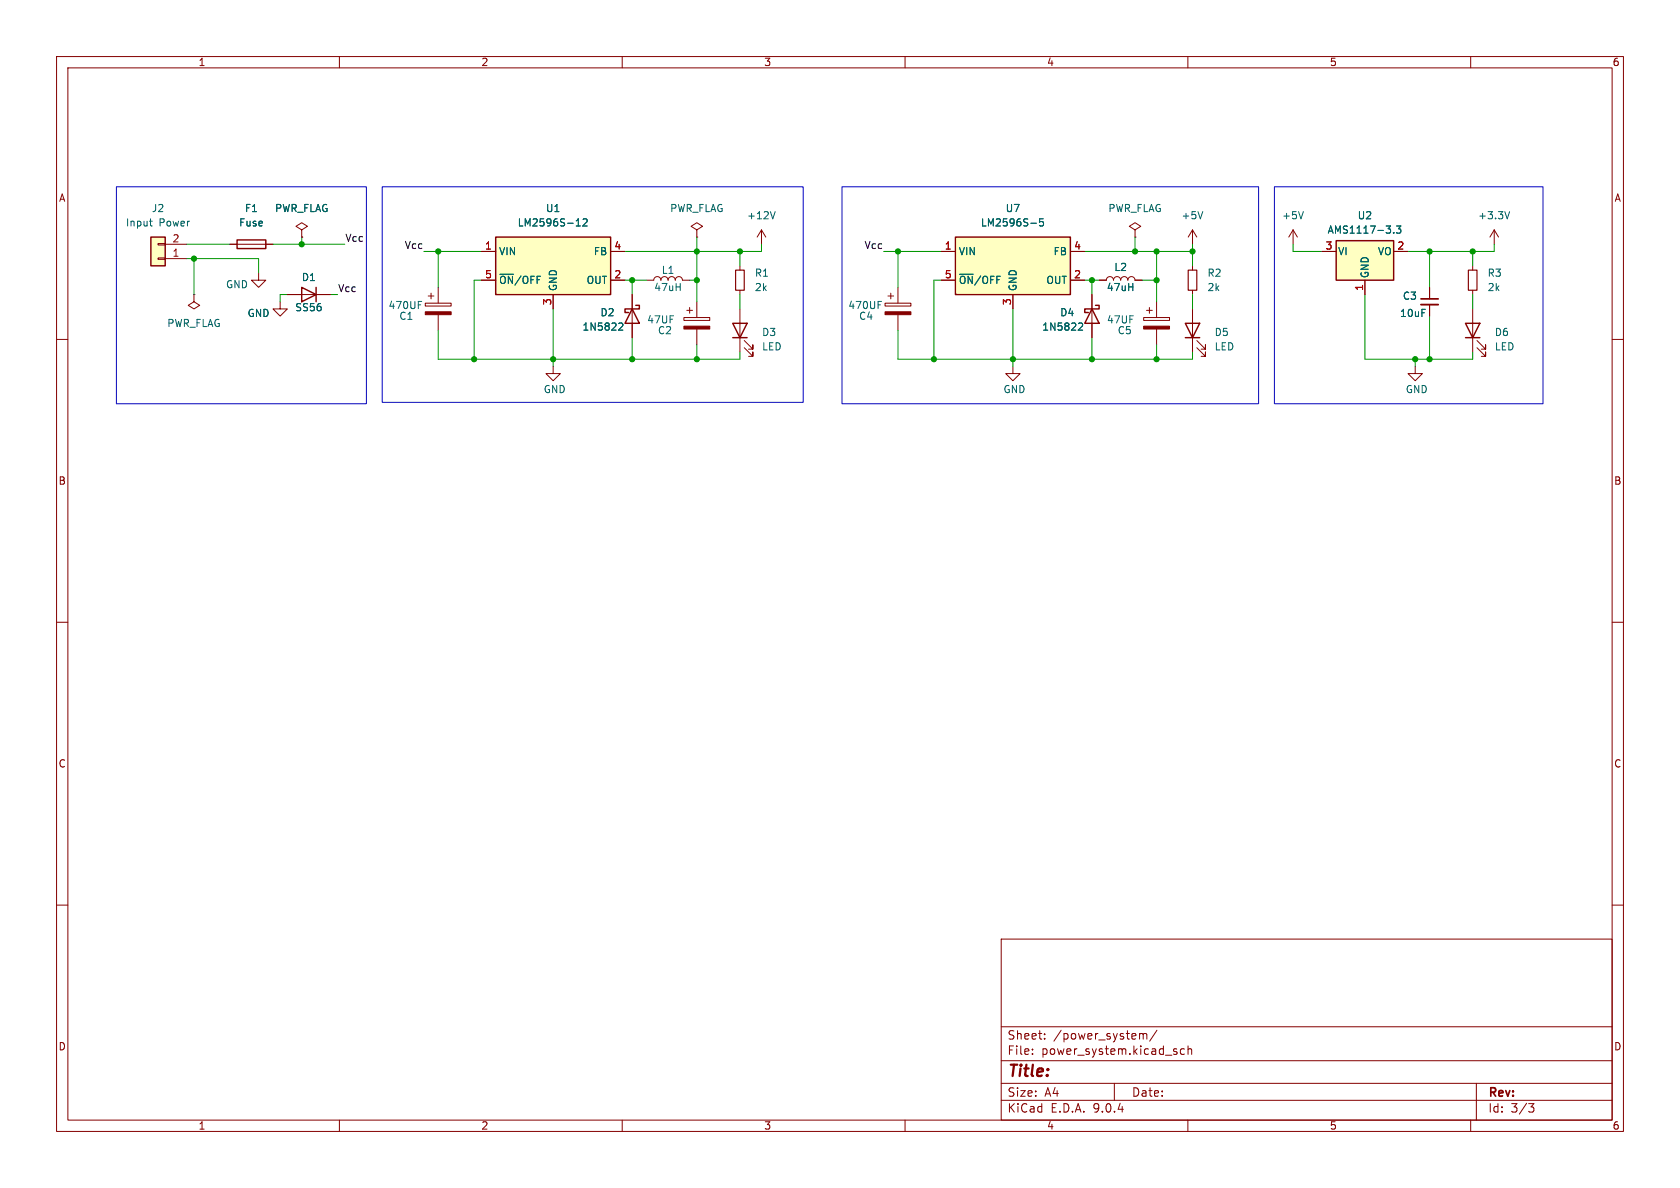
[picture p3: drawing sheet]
<svg xmlns="http://www.w3.org/2000/svg" width="297mm" height="210mm" viewBox="0 0 297 210" stroke-linecap="round" stroke-linejoin="round" font-family="sans-serif">
<g fill="none" stroke="#840000" stroke-width=".18">
<path d="M10 10h277v190h-277zM12 12h273v186h-273zM60 10v2M110 10v2M160 10v2M210 10v2M260 10v2M10 60h2M285 60h2M10 110h2M285 110h2M10 160h2"/>
<path d="M177 166h108v32h-108zM285 160h2M60 198v2M110 198v2M160 198v2M177 194.5h108M177 191.5h108M177 187.5h108M177 181.5h108M182.5 186.3v.1M182.5 185.5v.1M184.7 183.6v.1"/>
<path d="M184.7 182.8v.1M197 191.5v3M201.5 182.8l.4-.1 .2 .2M202.1 182.9l.2-.2 .4 .1v.9M202.1 182.9v.8M204.5 182.1l-1.3 2M207.9 185.9l.2 .2-.2 .3M207.9 185.4l.1 .1M209.4 185.5l-.4-.1-.3 .3v.4l.1 .2h.6M210 198v2M210 185.5l.2-.1 .4 .1 .1 .9M210 184.9v1.5"/>
<path d="M260 198v2M261 191.5v6.5M270.2 195.1h1l-.5 .6 .4 .1 .1 .5-.3 .3h-.4"/>
</g>
<path d="M26.7 41.9h2.5v5.1h-2.5z" fill="#ffffc2"/>
<path d="M26.7 41.9h2.5v5.1h-2.5zM41.9 42.4h5.1v1.5h-5.1zM53.3 50.8l2.6 1.3-2.6 1.2zM55.9 50.8v2.5M193 54.6l1.3 2.6h-2.5zM193.7 54h.6v.6h-2.5v.6h.6M209.5 57.2h2.6l-1.3 2.5zM209.5 59.7h2.6M259.1 57.2h2.5l-1.3 2.5zM259.1 59.7h2.5" fill="none" stroke="#840000" stroke-width=".25"/>
<g fill="none" stroke="#840000" stroke-width=".18">
<path d="M27.9 45.6h1.3v.2h-1.3zM27.9 43.1h1.3v.2h-1.3zM29.2 45.7h3.8M29.2 43.2h3.8M40.6 43.2h7.7M45.7 48.3v1.2h1.3l-1.3 1.3-1.3-1.3h1.3M49.5 53.3v1.3h1.3l-1.3 1.3-1.2-1.3h1.2M50.8 52.1h7.6M53.3 40.6l1.1-.6-1.1-.6-1 .6 1 .6v1.3M53.3 41.9h.1M156.5 53.6h4.5v.5h-4.5zM157 52.3h1"/>
<path d="M157.5 51.8v1M158.7 50.8v2.8M158.7 55.6v2.8M193 52.1v7.6M200.7 40.6l1-.6-1-.6-1.1 .6 1.1 .6v1.3M200.7 41.9h.1M202.2 56.1h4.6v.5h-4.6zM202.7 54.9h1M203.2 54.4v1M204.5 53.3v2.8M204.5 58.2v2.8M210.8 54.6v7.6"/>
<path d="M252.7 50.8v2M252.7 53.8v2.1M260.3 47v.8M260.3 51.3v.8M260.3 54.6v7.6M264.2 40.6l-.8 1.3M264.2 40.6l.7 1.3M264.2 40.6v2.6M179.1 64.8v1.2h1.2l-1.2 1.3-1.3-1.3h1.3M211.6 61.5l1.5 1.5v-.8v.8h-.8M211.6 60.2l1.5 1.5v-.7v.7h-.8M250.2 64.8v1.2h1.3l-1.3 1.3-1.3-1.3h1.3"/>
<path d="M261.1 61.5l1.5 1.5v-.8v.8h-.7M261.1 60.2l1.5 1.5v-.7v.7h-.7"/>
</g>
<path d="M26.4 39.1h.5M26.6 39.8l.3 .1M266.9 37.4l-.4 1.3M155.2 53.3h.6M190.9 57.1l.4 .1 .1 .3-.8 .9h.8" fill="none" stroke="#006464" stroke-width=".18"/>
<g fill="#840000" stroke="#840000" stroke-width=".18">
<path d="M202.2 57.7h4.6v.5h-4.6z"/>
<path d="M156.5 55.1h4.5v.5h-4.5z"/>
</g>
<path d="M259.6 47.8h1.5v3.5h-1.5z" fill="none" stroke="#840000" stroke-width=".2"/>
<path d="M251.2 52.8h3.1" fill="none" stroke="#840000" stroke-width=".3"/>
<path d="M251.2 53.8h3.1" fill="none" stroke="#840000" stroke-width=".33"/>
<path d="M168.9 41.9h20.3v10.2h-20.3z" fill="#ffffc2"/>
<path d="M168.9 41.9h20.3v10.2h-20.3z" fill="none" stroke="#840000" stroke-width=".25"/>
<g fill="none" stroke="#840000" stroke-width=".18">
<path d="M34.3 52.1v1.2l1 .7-1 .6-1-.6 1-.7M34.3 52.1h.1M166.4 44.5h2.5M166.4 49.5h2.5M179.1 52.1v2.5M189.2 44.5h2.6M189.2 49.5h2.6M194.3 49.5h1.3a.64 .64 0 0 1 .6-.6 .64 .64 0 0 1 .6 .6 .64 .64 0 0 1 .7-.6 .64 .64 0 0 1 .6 .6 .64 .64 0 0 1 .7-.6 .64 .64 0 0 1 .6 .6 .64 .64 0 0 1 .6-.6 .64 .64 0 0 1 .7 .6h1.2M210.8 40.6l-.7 1.3M210.8 40.6l.8 1.3M210.8 40.6v2.6M210.8 47v.8"/>
<path d="M210.8 51.3v.8"/>
</g>
<path d="M182.2 39.5h1M184.4 38.7h-.6v.6l.1-.1h.5l.1 .2-.1 .4-.2 .1-.4-.1M212.6 37.4l-.4 1.3" fill="none" stroke="#006464" stroke-width=".18"/>
<path d="M210.1 47.8h1.5v3.5h-1.5z" fill="none" stroke="#840000" stroke-width=".2"/>
<path d="M87.6 41.9h20.3v10.2h-20.3z" fill="#ffffc2"/>
<path d="M87.6 41.9h20.3v10.2h-20.3zM111.8 54.6l1.2 2.6h-2.5zM112.4 54h.6v.6h-2.5v.6h.6M129.5 57.2h2.6l-1.3 2.5zM129.5 59.7h2.6" fill="none" stroke="#840000" stroke-width=".25"/>
<g fill="none" stroke="#840000" stroke-width=".18">
<path d="M75.2 53.6h4.6v.5h-4.6zM75.7 52.3h1M76.2 51.8v1M77.5 50.8v2.8M77.5 55.6v2.8M85.1 44.5h2.5M85.1 49.5h2.5M97.8 52.1v2.5M107.9 44.5h2.6M107.9 49.5h2.6M111.8 52.1v7.6M114.3 49.5h1.3a.64 .64 0 0 1 .6-.6 .64 .64 0 0 1 .6 .6 .64 .64 0 0 1 .7-.6 .64 .64 0 0 1 .6 .6 .64 .64 0 0 1 .6-.6 .64 .64 0 0 1 .7 .6 .64 .64 0 0 1 .6-.6 .64 .64 0 0 1 .6 .6h1.3"/>
<path d="M120.9 56.1h4.6v.5h-4.6zM121.4 54.9h1M121.9 54.4v1M123.2 40.6l1-.6-1-.6-1 .6 1 .6v1.3M123.2 41.9h.1M123.2 53.3v2.8M123.2 58.2v2.8M130.8 47v.8M130.8 51.3v.8M130.8 54.6v7.6M134.6 40.6l-.7 1.3M134.6 40.6l.8 1.3"/>
<path d="M134.6 40.6v2.6M228.6 40.6l-.8 1.3M228.6 40.6l.8 1.3M228.6 40.6v2.6M97.8 64.8v1.2h1.3l-1.3 1.3-1.3-1.3h1.3M131.6 61.5l1.5 1.5v-.8v.8h-.8M131.6 60.2l1.5 1.5v-.7v.7h-.8"/>
</g>
<path d="M101.9 39.9h.7M102 39l.2-.3v1.2M103.1 38.8l.5-.1 .2 .3-.8 .9h.8M137 37.4l-.4 1.3M230.4 37.4l-.4 1.3M74 53.3h.6M109.6 57.1l.4 .1 .1 .3-.8 .9h.8" fill="none" stroke="#006464" stroke-width=".18"/>
<g fill="#840000" stroke="#840000" stroke-width=".18">
<path d="M75.2 55.1h4.6v.5h-4.6z"/>
<path d="M120.9 57.7h4.6v.5h-4.6z"/>
</g>
<path d="M130 47.8h1.6v3.5h-1.6z" fill="none" stroke="#840000" stroke-width=".2"/>
<path d="M236.2 42.5h10.2v7h-10.2z" fill="#ffffc2"/>
<path d="M236.2 42.5h10.2v7h-10.2z" fill="none" stroke="#840000" stroke-width=".25"/>
<g fill="none" stroke="#840000" stroke-width=".18">
<path d="M40.6 43.2h1.3M47 43.2h1.3M50.8 52.1h2.5M53.3 41.9h.1M55.9 52.1h2.5M85.1 44.5h2.5M85.1 49.5h2.5M97.8 52.1v2.5M107.9 44.5h2.6M107.9 49.5h2.6M111.8 52.1v2.5M111.8 57.2v2.5"/>
<path d="M166.4 44.5h2.5M166.4 49.5h2.5M179.1 52.1v2.5M189.2 44.5h2.6M189.2 49.5h2.6M193 52.1v2.5M193 57.2v2.5M194.3 49.5h1.3M200.7 49.5h1.2M233.7 44.5h2.5M241.3 49.5v2.6M246.4 44.5h2.5"/>
<path d="M252.7 50.8v2M252.7 53.8v2.1"/>
</g>
<path d="M101.9 39.9h.7M102 39l.2-.3v1.2M103.1 38.8l.5-.1 .2 .3-.8 .9h.8M182.2 39.5h1M184.4 38.7h-.6v.6l.1-.1h.5l.1 .2-.1 .4-.2 .1-.4-.1M246.9 39.9h.7l-.4 .5 .4 .2v.5l-.2 .1-.5-.1M109.6 57.1l.4 .1 .1 .3-.8 .9h.8M190.9 57.1l.4 .1 .1 .3-.8 .9h.8M246.4 41.1v.1" fill="none" stroke="#006464" stroke-width=".18"/>
<g fill="none" stroke="#009600" stroke-width=".18">
<path d="M33 45.7h12.7v2.6M33 43.2h7.6M34.3 45.7v6.4M48.3 43.2h12.7M50.8 52.1h-1.3v1.2M53.3 41.9v1.3M58.4 52.1h1.3M74.9 44.5h10.2M77.5 58.4v5.1h53.3v-1.3M77.5 44.5v6.3M85.1 49.5h-1.3v14M97.8 54.6v10.2"/>
<path d="M110.5 49.5h3.8M111.8 49.5v2.6M111.8 59.7v3.8M121.9 49.5h1.3M123.2 41.9v11.4M130.8 44.5v2.5M130.8 52.1v2.5M134.6 43.2v1.3h-24.1M156.2 44.5h10.2M158.7 44.5v6.3M158.7 58.4v5.1h52.1v-1.3M166.4 49.5h-1.3v14"/>
<path d="M179.1 54.6v10.2M191.8 44.5h19M191.8 49.5h2.5M193 49.5v2.6M193 59.7v3.8M200.7 41.9v2.6M201.9 49.5h2.6M204.5 44.5v8.8M210.8 43.2v3.8M210.8 52.1v2.5M228.6 43.2v1.3h5.1M241.3 52.1v11.4h19v-1.3"/>
<path d="M252.7 44.5v6.3M252.7 55.9v7.6M260.3 44.5v2.5M260.3 52.1v2.5M264.2 43.2v1.3h-15.3M123.2 61v2.5M204.5 61v2.5M250.2 63.5v1.3"/>
</g>
<path d="M20.6 33h44.2v38.4h-44.2zM67.6 33h74.4v38.1h-74.4zM148.8 33h73.7v38.4h-73.7zM225.3 33h47.5v38.4h-47.5z" fill="none" stroke="#0000c2" stroke-width=".18"/>
<g fill="#009600" stroke="#009600" stroke-width=".18">
<circle cx="34.3" cy="45.7" r=".46"/>
<circle cx="83.8" cy="63.5" r=".46"/>
<circle cx="97.8" cy="63.5" r=".46"/>
<circle cx="53.3" cy="43.2" r=".46"/>
<circle cx="77.5" cy="44.5" r=".46"/>
<circle cx="193" cy="49.5" r=".46"/>
<circle cx="193" cy="63.5" r=".46"/>
<circle cx="204.5" cy="49.5" r=".46"/>
<circle cx="200.7" cy="44.5" r=".46"/>
<circle cx="204.5" cy="63.5" r=".46"/>
<circle cx="204.5" cy="44.5" r=".46"/>
<circle cx="158.7" cy="44.5" r=".46"/>
<circle cx="165.1" cy="63.5" r=".46"/>
<circle cx="179.1" cy="63.5" r=".46"/>
<circle cx="123.2" cy="63.5" r=".46"/>
<circle cx="130.8" cy="44.5" r=".46"/>
<circle cx="123.2" cy="49.5" r=".46"/>
<circle cx="123.2" cy="44.5" r=".46"/>
<circle cx="111.8" cy="49.5" r=".46"/>
<circle cx="111.8" cy="63.5" r=".46"/>
<circle cx="252.7" cy="63.5" r=".46"/>
<circle cx="252.7" cy="44.5" r=".46"/>
<circle cx="250.2" cy="63.5" r=".46"/>
<circle cx="260.3" cy="44.5" r=".46"/>
<circle cx="210.8" cy="44.5" r=".46"/>
</g>
<text font-size="2.8" fill="#840000" x="178" y="190.9">Title:</text>
<g font-size="2.1" fill="#840000">
<text x="178" y="184">Sheet:</text>
<text x="186.2" y="184">/power_system/</text>
<text x="178" y="186.7">File:</text>
<text x="184.1" y="186.7">power_system.kicad_sch</text>
<text x="178" y="196.9">KiCad</text>
<text x="178" y="194.1">Size:</text>
<text x="184.7" y="194.1">A4</text>
<text x="185.7" y="196.9">E.D.A.</text>
<text x="193.3" y="196.9">9.0.4</text>
<text x="200" y="194.1">Date:</text>
<text x="263" y="194.3">Rev:</text>
<text x="263" y="196.9">Id:</text>
<text x="267.1" y="196.9">3/3</text>
</g>
<g font-size="1.8" fill="#840000">
<text x="35" y="11.9">1</text>
<text x="85" y="11.9">2</text>
<text x="135" y="11.9">3</text>
<text x="185" y="11.9">4</text>
<text x="235" y="11.9">5</text>
<text x="285" y="11.9">6</text>
<text x="10.3" y="35.9">A</text>
<text x="285.3" y="35.9">A</text>
<text x="10.3" y="85.9">B</text>
<text x="285.3" y="85.9">B</text>
<text x="10.3" y="135.9">C</text>
<text x="285.3" y="135.9">C</text>
<text x="10.3" y="185.9">D</text>
<text x="285.3" y="185.9">D</text>
<text x="35" y="199.9">1</text>
<text x="85" y="199.9">2</text>
<text x="135" y="199.9">3</text>
<text x="185" y="199.9">4</text>
<text x="235" y="199.9">5</text>
<text x="285" y="199.9">6</text>
</g>
<g font-size="1.8" fill="#006464">
<text x="22.2" y="40.2">Input</text>
<text x="26.7" y="37.7">J2</text>
<text x="28.1" y="40.2">Power</text>
<text x="42.2" y="40.2">Fuse</text>
<text x="43.2" y="37.7">F1</text>
<text x="48.5" y="37.7">PWR_FLAG</text>
<text x="91.4" y="40.2">LM2596S-12</text>
<text x="96.4" y="37.7">U1</text>
<text x="118.4" y="37.7">PWR_FLAG</text>
<text x="132" y="39">+12V</text>
<text x="173.3" y="40.2">LM2596S-5</text>
<text x="177.7" y="37.7">U7</text>
<text x="195.8" y="37.7">PWR_FLAG</text>
<text x="208.8" y="39">+5V</text>
<text x="226.6" y="39">+5V</text>
<text x="234.6" y="41.5">AMS1117-3.3</text>
<text x="239.9" y="39">U2</text>
<text x="261.2" y="39">+3.3V</text>
<text x="88.1" y="45.3">VIN</text>
<text x="104.9" y="45.3">FB</text>
<text x="169.4" y="45.3">VIN</text>
<text x="186.2" y="45.3">FB</text>
<text x="236.5" y="45.3">VI</text>
<text x="243.5" y="45.3">VO</text>
<text x="39.9" y="51.2">GND</text>
<text x="53.3" y="49.9">D1</text>
<text x="88.1" y="50.4">~{ON}/OFF</text>
<text x="98.7" y="51.6" transform="rotate(-90 98.7 51.6)">GND</text>
<text x="103.6" y="50.4">OUT</text>
<text x="115.6" y="51.7">47uH</text>
<text x="116.9" y="48.6">L1</text>
<text x="133.4" y="49.1">R1</text>
<text x="133.4" y="51.7">2k</text>
<text x="169.4" y="50.4">~{ON}/OFF</text>
<text x="179.9" y="51.6" transform="rotate(-90 179.9 51.6)">GND</text>
<text x="184.9" y="50.4">OUT</text>
<text x="195.6" y="51.7">47uH</text>
<text x="196.9" y="48.1">L2</text>
<text x="213.4" y="49.1">R2</text>
<text x="213.4" y="51.7">2k</text>
<text x="242.2" y="49.3" transform="rotate(-90 242.2 49.3)">GND</text>
<text x="247.9" y="53.2">C3</text>
<text x="262.9" y="49.1">R3</text>
<text x="262.9" y="51.7">2k</text>
<text x="29.5" y="58">PWR_FLAG</text>
<text x="43.7" y="56.2">GND</text>
<text x="52.1" y="55.2">SS56</text>
<text x="68.6" y="54.8">470UF</text>
<text x="70.5" y="56.7">C1</text>
<text x="102.9" y="58.6">1N5822</text>
<text x="106.1" y="56.1">D2</text>
<text x="114.3" y="57.4">47UF</text>
<text x="116.2" y="59.3">C2</text>
<text x="134.6" y="59.6">D3</text>
<text x="149.9" y="54.8">470UF</text>
<text x="151.8" y="56.7">C4</text>
<text x="184.2" y="58.6">1N5822</text>
<text x="187.3" y="56.1">D4</text>
<text x="195.6" y="57.4">47UF</text>
<text x="197.5" y="59.3">C5</text>
<text x="214.6" y="59.6">D5</text>
<text x="247.4" y="56.2">10uF</text>
<text x="264.2" y="59.6">D6</text>
<text x="134.6" y="62.1">LED</text>
<text x="214.6" y="62.1">LED</text>
<text x="264.2" y="62.1">LED</text>
<text x="96" y="69.7">GND</text>
<text x="177.3" y="69.7">GND</text>
<text x="248.4" y="69.7">GND</text>
</g>
<g font-size="1.8" fill="#a90000">
<text x="30.4" y="45.5">1</text>
<text x="30.4" y="42.9">2</text>
<text x="85.7" y="44.2">1</text>
<text x="108.5" y="44.2">4</text>
<text x="166.9" y="44.2">1</text>
<text x="189.8" y="44.2">4</text>
<text x="234.2" y="44.2">3</text>
<text x="246.9" y="44.2">2</text>
<text x="85.7" y="49.3">5</text>
<text x="108.5" y="49.3">2</text>
<text x="166.9" y="49.3">5</text>
<text x="189.8" y="49.3">2</text>
<text x="241" y="51.5" transform="rotate(-90 241 51.5)">1</text>
<text x="97.5" y="54" transform="rotate(-90 97.5 54)">3</text>
<text x="178.8" y="54" transform="rotate(-90 178.8 54)">3</text>
</g>
<g font-size="1.8" fill="#0f0f0f">
<text x="61" y="42.8">Vcc</text>
<text x="71.5" y="44.1">Vcc</text>
<text x="152.7" y="44.1">Vcc</text>
<text x="59.7" y="51.7">Vcc</text>
</g>
</svg>
